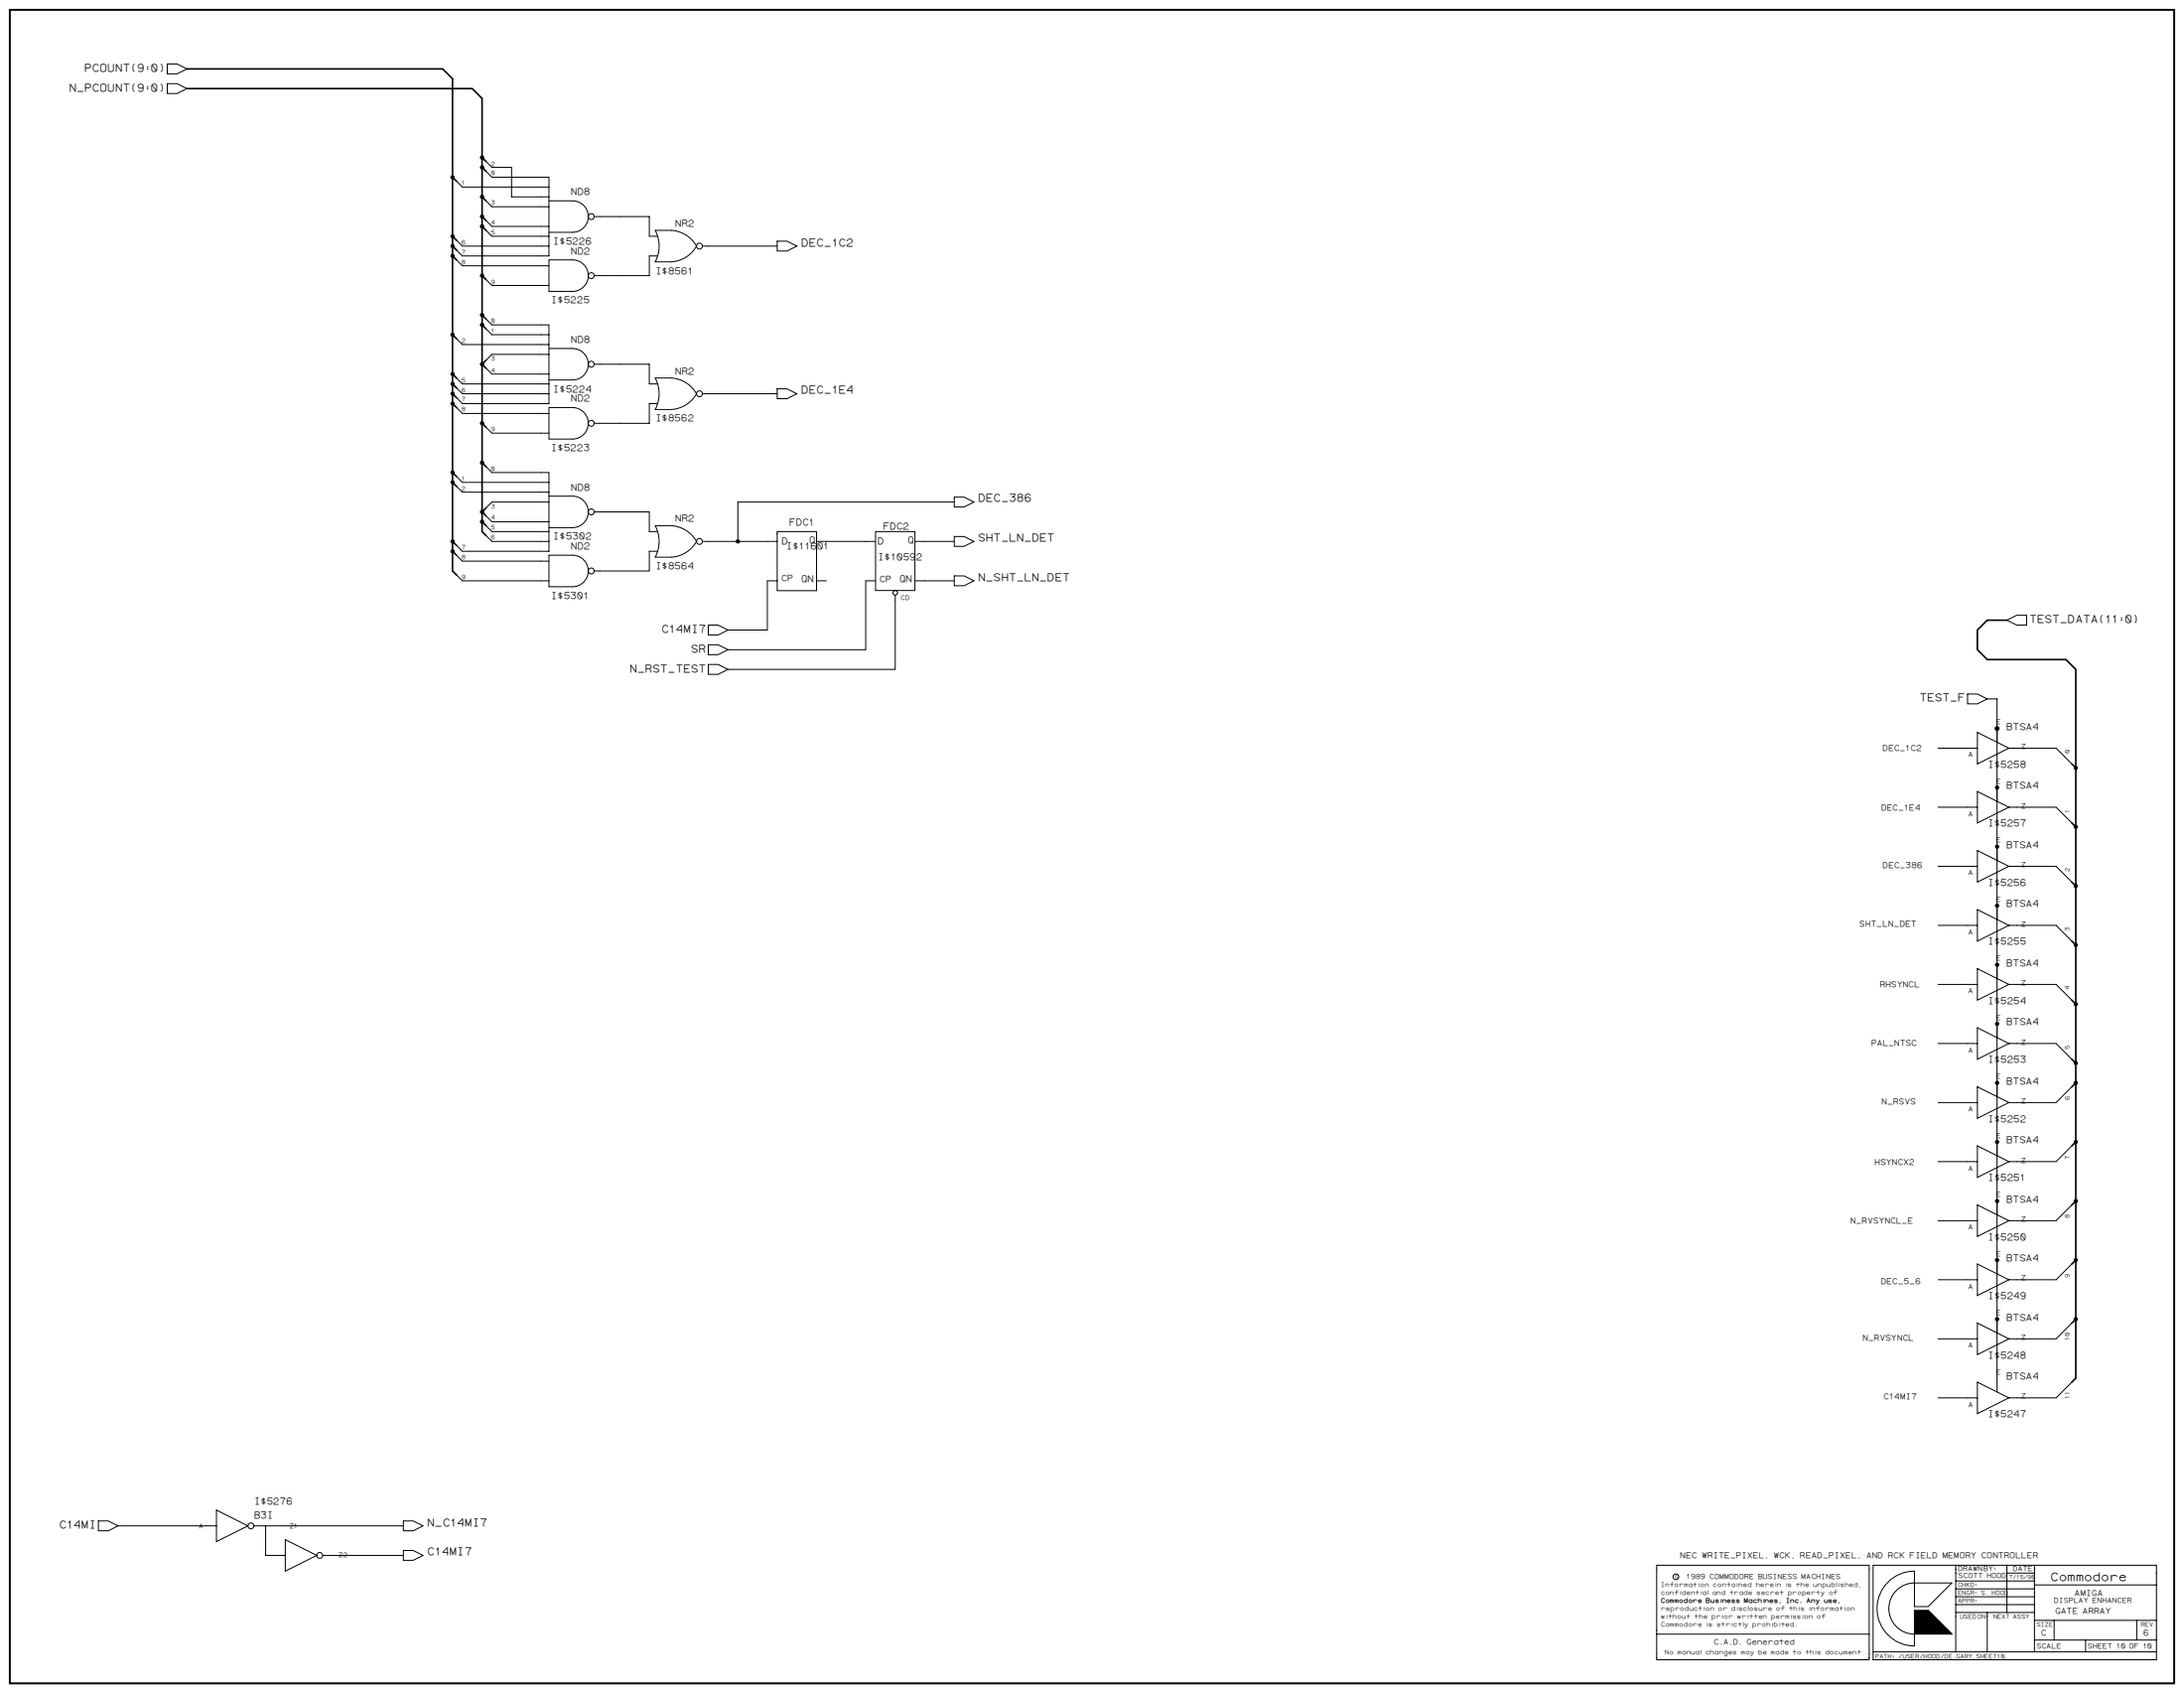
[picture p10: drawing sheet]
<svg xmlns="http://www.w3.org/2000/svg" width="1189mm" height="921mm" viewBox="0 0 1189 921" stroke-linecap="round" stroke-linejoin="round" font-family="sans-serif">
<path d="M5 5h1179v911h-1179z" fill="none" stroke="#fff" stroke-width=".54"/>
<path d="M5 5h1179v911h-1179z" fill="none" stroke="#000" stroke-width="1.1"/>
<g fill="none" stroke="#000" stroke-width=".54">
<path d="M248 99l4 3h47M265 93l3 3h31v43h-47l-4-3M265 88l3 3h10v16h21M265 120l3 3h31M265 109l3 3h31M299 109h13a9 9 0 0 1 8 9 9 9 0 0 1-8 8h-13M323 118h30v11h5M248 131l4 3h47M265 125l3 4h31M357 125h9a17 17 0 0 1 13 9 17 17 0 0 1-13 8h-9a18 18 0 0 0 0-17zM358 139h-5v11h-30M382 134h41"/>
<path d="M423 131h5l6 3-6 3h-5zM248 141l4 4h47M265 152l3 3h31M299 141h13a9 9 0 0 1 8 9 9 9 0 0 1-8 9h-13zM265 179l3 3h31M265 174l3 3h31v43h-47l-4-4M248 184l4 3h47M299 190h13a9 9 0 0 1 8 8 9 9 0 0 1-8 9h-13M299 193h-31l-3 3M323 198h30v11h5M248 206l4 3h47M248 211l4 3h47"/>
<path d="M265 200l3 4h31M357 206h9a17 17 0 0 1 13 8 17 17 0 0 1-13 9h-9a18 18 0 0 0 0-17zM358 220h-5v10h-30M382 214h41M248 222l4 3h47M265 232l3 4h31M299 222h13a9 9 0 0 1 8 8 9 9 0 0 1-8 9h-13zM268 257h27M252 262h43M252 268h43M268 273h27M327 279h26v10h5"/>
<path d="M519 273h-117v22h16M252 300h43M268 284h27M268 289h27M268 295h27M357 286h9a17 17 0 0 1 13 9 17 17 0 0 1-13 8h-9a18 18 0 0 0 0-17zM358 300h-5v11h-26M382 295h20M450 295h27M498 295h21M252 316h43M252 305h43"/>
<path d="M418 316v27h-22M477 316h-6v37h-75M519 316h-21M487 327v37h-91M1082 380h5v370M1055 407h16M1098 407h21M1055 439h16M1098 439h21M1055 471h16M1098 471h21M1055 503h16"/>
<path d="M1098 503h21M1055 536h16M1098 536h21M1055 568h16M1098 568h21M1055 600h16M1098 600h21M1055 632h16M1098 632h21M1055 664h16M1098 664h21M1055 696h16"/>
<path d="M1098 696h21M1055 728h16M1098 728h21M1055 761h16M1098 761h21M64 830h48M155 830h65M182 846h38M1065 852v47M1092 852v25M1092 856h15M1107 852v47"/>
<path d="M1028 861a20 20 0 0 0-5 22 20 20 0 0 0 19 13v-20h8l12 13h-20a14 14 0 0 1-14-14 14 14 0 0 1 14-14h20l-12 13h-8v-19a20 20 0 0 0-14 6zM1042 877h9M1042 878h10M1042 879h11M1042 877h8M1042 878h9M1042 879h10M1042 880h11M1042 876h8M1065 877h42M1065 873h42M1065 869h42"/>
<path d="M1065 864h42M1065 860h42M1082 877v22M1107 862h67M902 889v14h115v-51h-115v37h115M1020 899v4h154v-51h-154v47h154M1042 882h13M1042 881h12M1042 883h14M1042 884h15M1042 885h16M1042 886h17"/>
<path d="M1042 887h18M1042 888h19M1042 882h14M1042 883h15M1042 884h16M1042 885h17M1042 886h18M1042 887h19M1042 889h20M1042 880h12M1042 881h13M1042 888h20"/>
<path d="M1107 892h67M1107 882h67M1118 882v10M1135 892v7M1163 882v10"/>
<circle cx="246" cy="96" r=".9"/>
<circle cx="262" cy="91" r=".9"/>
<circle cx="262" cy="86" r=".9"/>
<circle cx="262" cy="107" r=".9"/>
<circle cx="262" cy="118" r=".9"/>
<circle cx="322" cy="118" r="1.6"/>
<circle cx="246" cy="129" r=".9"/>
<circle cx="246" cy="139" r=".9"/>
<circle cx="246" cy="134" r=".9"/>
<circle cx="262" cy="123" r=".9"/>
<circle cx="381" cy="134" r="1.6"/>
<circle cx="262" cy="150" r=".9"/>
<circle cx="322" cy="150" r="1.6"/>
<circle cx="262" cy="177" r=".9"/>
<circle cx="262" cy="171" r=".9"/>
<circle cx="246" cy="182" r=".9"/>
<circle cx="262" cy="198" r=".9"/>
<circle cx="322" cy="198" r="1.6"/>
<circle cx="246" cy="220" r=".9"/>
<circle cx="246" cy="204" r=".9"/>
<circle cx="246" cy="214" r=".9"/>
<circle cx="246" cy="209" r=".9"/>
<circle cx="381" cy="214" r="1.6"/>
<circle cx="262" cy="230" r=".9"/>
<circle cx="322" cy="230" r="1.6"/>
<circle cx="246" cy="257" r=".9"/>
<circle cx="262" cy="252" r=".9"/>
<circle cx="246" cy="262" r=".9"/>
<circle cx="262" cy="279" r=".9"/>
<circle cx="246" cy="300" r=".9"/>
<circle cx="246" cy="295" r=".9"/>
<circle cx="262" cy="284" r=".9"/>
<circle cx="381" cy="295" r="1.6"/>
<circle cx="402" cy="295" r=".9"/>
<circle cx="1130" cy="418" r=".9"/>
<circle cx="1087" cy="428" r=".9"/>
<circle cx="1130" cy="450" r=".9"/>
<circle cx="1087" cy="461" r=".9"/>
<circle cx="1087" cy="493" r=".9"/>
<circle cx="1130" cy="482" r=".9"/>
<circle cx="1130" cy="514" r=".9"/>
<circle cx="1087" cy="525" r=".9"/>
<circle cx="1087" cy="557" r=".9"/>
<circle cx="1130" cy="546" r=".9"/>
<circle cx="1130" cy="578" r=".9"/>
<circle cx="1087" cy="589" r=".9"/>
<circle cx="1130" cy="589" r=".9"/>
<circle cx="1087" cy="621" r=".9"/>
<circle cx="1130" cy="621" r=".9"/>
<circle cx="1087" cy="653" r=".9"/>
<circle cx="1130" cy="653" r=".9"/>
<circle cx="1087" cy="686" r=".9"/>
<circle cx="1130" cy="686" r=".9"/>
<circle cx="1087" cy="718" r=".9"/>
<circle cx="1130" cy="718" r=".9"/>
<circle cx="912" cy="858" r="1.6"/>
</g>
<g fill="none" stroke="#000" stroke-width=".89">
<path d="M102 37h139l5 6v268M102 48h155l5 6v235M246 96l2 3M262 86l3 2M262 91l3 2M262 118l3 2M262 107l3 2M246 134l2 2M246 139l2 2M246 129l2 2M262 123l3 2M262 150l3 2"/>
<path d="M262 171l3 3M262 177l3 2M246 182l2 2M265 196l-3 2 3 2M246 209l2 2M246 214l2 2M246 204l2 2M246 220l2 2M262 230l3 2M1092 337h-10l-6 6v10l6 6h43l5 5v386"/>
<circle cx="1087" cy="396" r=".9"/>
</g>
<g fill="#000">
<circle cx="246" cy="96" r=".9"/>
<circle cx="262" cy="86" r=".9"/>
<circle cx="262" cy="91" r=".9"/>
<circle cx="262" cy="118" r=".9"/>
<circle cx="262" cy="107" r=".9"/>
<circle cx="246" cy="139" r=".9"/>
<circle cx="246" cy="129" r=".9"/>
<circle cx="246" cy="134" r=".9"/>
<circle cx="262" cy="123" r=".9"/>
<circle cx="262" cy="150" r=".9"/>
<circle cx="262" cy="177" r=".9"/>
<circle cx="262" cy="171" r=".9"/>
<circle cx="246" cy="182" r=".9"/>
<circle cx="262" cy="198" r=".9"/>
<circle cx="246" cy="204" r=".9"/>
<circle cx="246" cy="214" r=".9"/>
<circle cx="246" cy="220" r=".9"/>
<circle cx="246" cy="209" r=".9"/>
<circle cx="262" cy="230" r=".9"/>
<circle cx="246" cy="257" r=".9"/>
<circle cx="262" cy="252" r=".9"/>
<circle cx="246" cy="262" r=".9"/>
<circle cx="262" cy="279" r=".9"/>
<circle cx="246" cy="300" r=".9"/>
<circle cx="246" cy="295" r=".9"/>
<circle cx="262" cy="284" r=".9"/>
<circle cx="402" cy="295" r=".9"/>
<circle cx="1087" cy="396" r=".9"/>
<circle cx="1130" cy="418" r=".9"/>
<circle cx="1087" cy="428" r=".9"/>
<circle cx="1130" cy="450" r=".9"/>
<circle cx="1087" cy="461" r=".9"/>
<circle cx="1087" cy="493" r=".9"/>
<circle cx="1130" cy="482" r=".9"/>
<circle cx="1130" cy="514" r=".9"/>
<circle cx="1087" cy="525" r=".9"/>
<circle cx="1087" cy="557" r=".9"/>
<circle cx="1130" cy="546" r=".9"/>
<circle cx="1130" cy="578" r=".9"/>
<circle cx="1087" cy="589" r=".9"/>
<circle cx="1130" cy="589" r=".9"/>
<circle cx="1087" cy="621" r=".9"/>
<circle cx="1130" cy="621" r=".9"/>
<circle cx="1087" cy="653" r=".9"/>
<circle cx="1130" cy="653" r=".9"/>
<circle cx="1087" cy="686" r=".9"/>
<circle cx="1130" cy="686" r=".9"/>
<circle cx="1087" cy="718" r=".9"/>
<circle cx="1130" cy="718" r=".9"/>
</g>
<path d="M477 289h21v32h-21z" fill="#fff"/>
<g fill="none" stroke="#000" stroke-width=".54">
<path d="M91 35h5l6 2-6 3h-5zM91 46h5l6 2-6 3h-5zM423 212h5l6 2-6 3h-5zM248 259l4 3M265 254l3 3M295 257h4v43h-4M248 265l4 3M268 273l-3 3M295 273h4M295 268h4M295 262h4M299 270h13a9 9 0 0 1 8 9 9 9 0 0 1-8 8h-13"/>
<path d="M323 279h4M519 270h6l5 3-5 3h-6zM248 297l4 3M265 291l3 4M265 281l3 3M265 286l3 3M295 295h4M295 289h4M295 284h4M418 295h5M423 289h21v32h-21zM444 295h6"/>
<path d="M477 289h21v32h-21zM519 292h6l5 3-5 2h-6zM248 302l4 3M248 313l4 3M295 316h4M295 305h4M299 302h13a9 9 0 0 1 8 9 9 9 0 0 1-8 8h-13zM323 311h4M418 316h5M444 316h6M519 313h6l5 3-5 3h-6zM487 324v3"/>
<path d="M1092 337l6-2h5v5h-5zM386 340h5l5 3-5 2h-5zM386 351h5l5 2-5 3h-5zM386 362h5l5 2-5 3h-5zM1071 378h5l6 2-6 3h-5zM1076 398l18 9-18 9zM1087 396v8M1071 407h5M1094 407h4M1119 407l9 9M1071 439h5M1076 431l18 8-18 9z"/>
<path d="M1087 428v8M1094 439h4M1119 439l9 9M1071 471h5M1076 463l18 8-18 9zM1087 461v7M1094 471h4M1119 471l9 9M1076 495l18 8-18 9zM1087 493v7M1071 503h5M1094 503h4"/>
<path d="M1119 503l9 9M1071 536h5M1076 527l18 9-18 8zM1087 525v7M1094 536h4M1119 536l9 8M1076 559l18 9-18 8zM1087 557v8M1071 568h5M1094 568h4M1119 568l9 8M1071 600h5"/>
<path d="M1076 591l18 9-18 8zM1087 589v8M1094 600h4M1128 591l-9 9M1071 632h5M1076 623l18 9-18 9zM1087 621v8M1094 632h4M1128 623l-9 9M1076 656l18 8-18 9zM1087 653v8M1128 656l-9 8"/>
<path d="M1071 664h5M1094 664h4M1071 696h5M1076 688l18 8-18 9zM1087 686v7M1094 696h4M1128 688l-9 8M1076 720l18 8-18 9zM1087 718v7M1128 720l-9 8M1071 728h5M1094 728h4"/>
<path d="M1076 752l18 9-18 8zM1087 750v7M1128 752l-9 9M1071 761h5M1094 761h4M54 827h5l5 3-5 3h-5zM112 830h6M118 822l17 8-17 9zM138 830h17M145 830v16h10M155 838l17 8-17 9zM220 827h5l5 3-5 3h-5z"/>
<path d="M176 846h6M220 844h5l5 2-5 3h-5z"/>
<circle cx="322" cy="279" r="1.6"/>
<circle cx="322" cy="311" r="1.6"/>
<circle cx="487" cy="323" r="1.2"/>
<circle cx="137" cy="830" r="1.6"/>
<circle cx="174" cy="846" r="1.6"/>
</g>
<g fill="none" stroke="#000" stroke-width=".89">
<path d="M246 257l2 2M262 252l3 2M246 262l2 3M265 276l-3 3 3 2M246 300l2 2M246 295l2 2M262 284l3 2M262 289l3 2M246 311l2 2M1128 416l2 2M1128 448l2 2M1128 480l2 2"/>
<path d="M1128 512l2 2M1128 544l2 2M1128 576l2 2M1130 589l-2 2M1130 621l-2 2M1130 653l-2 3M1130 686l-2 2M1130 718l-2 2M1130 750l-2 2"/>
</g>
<text font-size="6.5" x="1116" y="860">Commodore</text>
<g font-size="6">
<text x="46" y="39">PCOUNT(9:0)</text>
<text x="38" y="50">N_PCOUNT(9:0)</text>
<text x="436" y="134">DEC_1C2</text>
<text x="436" y="214">DEC_1E4</text>
<text x="532" y="273">DEC_386</text>
<text x="532" y="294">SHT_LN_DET</text>
<text x="532" y="316">N_SHT_LN_DET</text>
<text x="1105" y="339">TEST_DATA(11:0)</text>
<text x="360" y="344">C14MI7</text>
<text x="376" y="355">SR</text>
<text x="343" y="366">N_RST_TEST</text>
<text x="1045" y="382">TEST_F</text>
<text x="32" y="832">C14MI</text>
<text x="233" y="830">N_C14MI7</text>
<text x="233" y="846">C14MI7</text>
</g>
<g font-size="5.2">
<text x="311" y="106">ND8</text>
<text x="367" y="123">NR2</text>
<text x="301" y="133">I$5226</text>
<text x="311" y="138">ND2</text>
<text x="357" y="149">I$8561</text>
<text x="300" y="165">I$5225</text>
<text x="311" y="186">ND8</text>
<text x="367" y="204">NR2</text>
<text x="301" y="213">I$5224</text>
<text x="311" y="219">ND2</text>
<text x="357" y="229">I$8562</text>
<text x="300" y="245">I$5223</text>
<text x="311" y="267">ND8</text>
<text x="367" y="284">NR2</text>
<text x="430" y="286">FDC1</text>
<text x="481" y="288">FDC2</text>
<text x="301" y="294">I$5302</text>
<text x="311" y="299">ND2</text>
<text x="425" y="296">D</text>
<text x="428" y="299">I$11601</text>
<text x="440" y="295">Q</text>
<text x="478" y="296">D</text>
<text x="494" y="295">Q</text>
<text x="478" y="305">I$10592</text>
<text x="357" y="310">I$8564</text>
<text x="436" y="317">QN</text>
<text x="489" y="317">QN</text>
<text x="300" y="326">I$5301</text>
<text x="1092" y="397">BTSA4</text>
<text x="1082" y="417">I$5258</text>
<text x="1092" y="429">BTSA4</text>
<text x="1082" y="450">I$5257</text>
<text x="1092" y="461">BTSA4</text>
<text x="1082" y="482">I$5256</text>
<text x="1092" y="493">BTSA4</text>
<text x="1082" y="514">I$5255</text>
<text x="1092" y="526">BTSA4</text>
<text x="1082" y="546">I$5254</text>
<text x="1092" y="558">BTSA4</text>
<text x="1082" y="578">I$5253</text>
<text x="1092" y="590">BTSA4</text>
<text x="1082" y="610">I$5252</text>
<text x="1092" y="622">BTSA4</text>
<text x="1082" y="642">I$5251</text>
<text x="1092" y="654">BTSA4</text>
<text x="1082" y="675">I$5250</text>
<text x="1092" y="686">BTSA4</text>
<text x="1082" y="707">I$5249</text>
<text x="1092" y="718">BTSA4</text>
<text x="1082" y="739">I$5248</text>
<text x="1092" y="750">BTSA4</text>
<text x="1082" y="771">I$5247</text>
<text x="138" y="818">I$5276</text>
<text x="138" y="826">B3I</text>
</g>
<g font-size="4.8">
<text x="425" y="316">CP</text>
<text x="479" y="317">CP</text>
</g>
<g font-size="4.5">
<text x="1025" y="408">DEC_1C2</text>
<text x="1024" y="441">DEC_1E4</text>
<text x="1025" y="472">DEC_386</text>
<text x="1012" y="504">SHT_LN_DET</text>
<text x="1023" y="537">RHSYNCL</text>
<text x="1019" y="569">PAL_NTSC</text>
<text x="1024" y="601">N_RSVS</text>
<text x="1020" y="634">HSYNCX2</text>
<text x="1007" y="666">N_RVSYNCL_E</text>
<text x="1024" y="699">DEC_5_6</text>
<text x="1014" y="730">N_RVSYNCL</text>
<text x="1025" y="761">C14MI7</text>
<text x="914" y="848">NEC WRITE_PIXEL, WCK, READ_PIXEL, AND RCK FIELD MEMORY CONTROLLER</text>
<text x="1129" y="868">AMIGA</text>
<text x="1119" y="878">GATE ARRAY</text>
<text x="1111" y="890">C</text>
<text x="1167" y="890">6</text>
</g>
<text font-size="4.2" x="933" y="894">C.A.D. Generated</text>
<g font-size="3.9">
<text x="1086" y="394">E</text>
<text x="1100" y="407">Z</text>
<text x="1071" y="412">A</text>
<text x="1086" y="426">E</text>
<text x="1071" y="444">A</text>
<text x="1100" y="440">Z</text>
<text x="1086" y="458">E</text>
<text x="1100" y="472">Z</text>
<text x="1071" y="476">A</text>
<text x="1086" y="490">E</text>
<text x="1100" y="504">Z</text>
<text x="1071" y="508">A</text>
<text x="1086" y="523">E</text>
<text x="1100" y="536">Z</text>
<text x="1071" y="540">A</text>
<text x="1086" y="555">E</text>
<text x="1100" y="568">Z</text>
<text x="1071" y="572">A</text>
<text x="1086" y="587">E</text>
<text x="1071" y="605">A</text>
<text x="1100" y="600">Z</text>
<text x="1086" y="619">E</text>
<text x="1100" y="632">Z</text>
<text x="1071" y="637">A</text>
<text x="1086" y="651">E</text>
<text x="1100" y="664">Z</text>
<text x="1071" y="669">A</text>
<text x="1086" y="683">E</text>
<text x="1071" y="701">A</text>
<text x="1100" y="697">Z</text>
<text x="1086" y="715">E</text>
<text x="1100" y="729">Z</text>
<text x="1071" y="733">A</text>
<text x="1086" y="748">E</text>
<text x="1100" y="761">Z</text>
<text x="1071" y="765">A</text>
<text x="1066" y="855">DRAWNBY:</text>
<text x="1096" y="855">DATE</text>
<text x="918" y="859">1989 COMMODORE BUSINESS MACHINES</text>
<text x="1066" y="858">SCOTT HOOD</text>
<text x="1118" y="872">DISPLAY ENHANCER</text>
<text x="1109" y="897">SCALE</text>
<text x="1136" y="897">SHEET 10 OF 10</text>
</g>
<g font-size="3.6">
<text x="490" y="326">CD</text>
<text x="108" y="831">A</text>
<text x="157" y="831">Z1</text>
<text x="184" y="847">Z2</text>
</g>
<g font-size="3.5">
<text x="904" y="863">Information contained herein is the unpublished,</text>
<text x="912" y="859">c</text>
<text x="904" y="868">confidential and trade secret property of</text>
<text x="904" y="872">Commodore Business Machines,</text>
<text x="904" y="872">Commodore Business Machines, Inc. Any use,</text>
<text x="904" y="881">without the prior written permission of</text>
<text x="904" y="876">reproduction or disclosure of this information</text>
<text x="904" y="885">Commodore is strictly prohibited.</text>
<text x="906" y="900">No manual changes may be made to this document</text>
</g>
<g font-size="3.3">
<text x="267" y="90">2</text>
<text x="267" y="95">0</text>
<text x="251" y="101">1</text>
<text x="267" y="111">3</text>
<text x="267" y="122">4</text>
<text x="267" y="127">5</text>
<text x="251" y="133">6</text>
<text x="251" y="138">7</text>
<text x="251" y="144">8</text>
<text x="267" y="154">9</text>
<text x="267" y="176">0</text>
<text x="267" y="181">1</text>
<text x="251" y="186">2</text>
<text x="267" y="196">3</text>
<text x="267" y="202">4</text>
<text x="251" y="208">5</text>
<text x="251" y="213">6</text>
<text x="251" y="219">7</text>
<text x="251" y="224">8</text>
<text x="267" y="235">9</text>
<text x="267" y="256">0</text>
<text x="251" y="261">1</text>
<text x="251" y="267">2</text>
<text x="267" y="276">3</text>
<text x="267" y="283">4</text>
<text x="267" y="294">6</text>
<text x="267" y="288">5</text>
<text x="251" y="299">7</text>
<text x="251" y="304">8</text>
<text x="251" y="315">9</text>
<text x="1126" y="410" transform="rotate(-90 1126 410)">0</text>
<text x="1126" y="442" transform="rotate(-90 1126 442)">1</text>
<text x="1126" y="475" transform="rotate(-90 1126 475)">2</text>
<text x="1126" y="507" transform="rotate(-90 1126 507)">3</text>
<text x="1126" y="539" transform="rotate(-90 1126 539)">4</text>
<text x="1126" y="571" transform="rotate(-90 1126 571)">5</text>
<text x="1126" y="599" transform="rotate(-90 1126 599)">6</text>
<text x="1126" y="631" transform="rotate(-90 1126 631)">7</text>
<text x="1126" y="663" transform="rotate(-90 1126 663)">8</text>
<text x="1126" y="695" transform="rotate(-90 1126 695)">9</text>
<text x="1126" y="729" transform="rotate(-90 1126 729)">10</text>
<text x="1126" y="761" transform="rotate(-90 1126 761)">11</text>
<text x="1066" y="863">CHKD:</text>
<text x="1066" y="868">ENGR: S. HOOD</text>
<text x="1066" y="872">APPR:</text>
<text x="1067" y="881">USED ON</text>
<text x="1085" y="881">NEXT ASSY</text>
<text x="1109" y="885">SIZE</text>
<text x="1165" y="885">REV</text>
<text x="1021" y="902">PATH: /USER/HOOD/DE.GARY SHEET10</text>
</g>
<text font-size="3" x="1094" y="859">7/15/90</text>
</svg>
